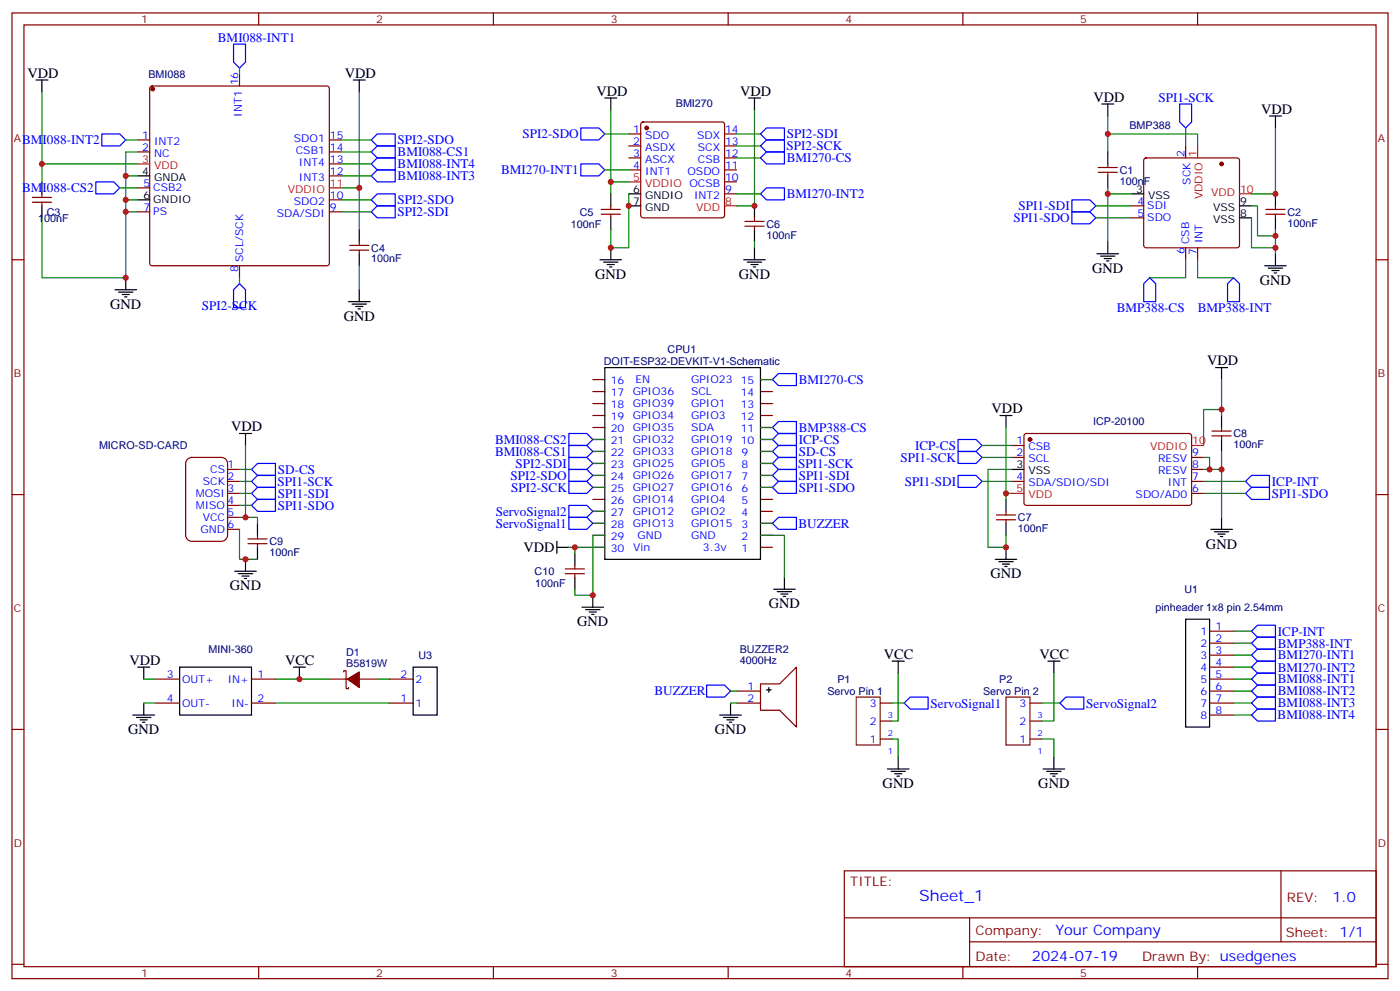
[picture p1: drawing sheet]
<svg xmlns="http://www.w3.org/2000/svg" width="412mm" height="292mm" viewBox="0 0 412 292" stroke-linecap="round" stroke-linejoin="round" font-family="sans-serif">
<g fill="none" stroke="#870000" stroke-width=".35">
<path d="M3.5 3.8h405.4v284.3h-405.4zM7.1 7.3h398.2v277.3h-398.2zM76.2 3.8v3.5M145.3 3.8v3.5M214.5 3.8v3.5M283.6 3.8v3.5M352.8 3.8v3.5M44.3 25.5l.5-.2h51.5l.5 .2 .2 .5v51.5l-.2 .5-.5 .2h-51.5l-.5-.2-.2-.5v-51.5zM70.6 21.8v3.5M185.2 39.4h3.5M189 36.1l.4-.2h23.3l.5 .2 .2 .5v26.8l-.2 .5-.5 .2h-23.3l-.5-.2-.2-.5v-26.8zM213.4 39.4h3.6"/>
<path d="M9.5 59.5h5.7M9.5 58.1h5.7M12.3 57.1v1M12.3 59.5v1.1M40.6 41.2h3.5M40.6 44.7h3.5M40.6 55.3h3.5M97 41.2h3.5M97 44.7h3.5M97 58.8h3.5M97 51.8h3.5M97 48.3h3.5"/>
<path d="M185.2 43h3.5M185.2 46.5h3.5M185.2 50h3.5M213.4 43h3.6M213.4 46.5h3.6M213.4 50h3.6M213.4 57.1h3.6M213.4 53.6h3.6M323.5 50.7h5.6M323.5 49.3h5.6M326.3 48.3v1M326.3 50.7v1.1"/>
<path d="M337.1 46.7l.5-.2h26.8l.5 .2 .2 .5v25l-.2 .5-.5 .3h-26.8l-.5-.3-.2-.5v-25zM349.2 43v3.5M3.5 76.5h3.6M40.6 62.4h3.5M70.6 78.2v3.6M97 62.4h3.5M103 73.7h5.7M103 72.2h5.7M105.8 71.2v1M105.8 73.7v1M177.1 63.1h5.6M177.1 61.7h5.6"/>
<path d="M179.9 60.6v1.1M179.9 63.1v1M219.4 66.6h5.7M219.4 65.2h5.7M222.2 64.1v1.1M222.2 66.6v1.1M333.4 60.6h3.5M333.4 64.1h3.5M349.2 73v3.5M352.8 73v3.5M372.9 63.1h5.6M372.9 61.7h5.6"/>
<path d="M375.7 60.6v1.1M375.7 63.1v1M405.3 76.5h3.6M174.6 111.8h3.6M174.6 115.3h3.6M174.6 118.8h3.6M224 111.8h3.5M224 115.3h3.5M224 118.8h3.5M55.3 135.2l1.1-.5h8.9a1.76 1.76 0 0 1 1.7 1.8v21.1a1.89 1.89 0 0 1-1.7 1.8h-8.9a1.89 1.89 0 0 1-1.7-1.8v-21.1zM67 138.2h3.6M174.6 122.3h3.6"/>
<path d="M174.6 125.9h3.6M174.6 129.4h3.6M174.6 132.9h3.6M174.6 136.5h3.6M174.6 140h3.6M224 122.3h3.5M224 125.9h3.5M224 129.4h3.5M224 132.9h3.5M224 136.5h3.5M224 140h3.5M298.1 131.2h3.5"/>
<path d="M298.1 134.7h3.5M301.9 127.8l.4-.2 48.3 .1 .4 .6-.1 20.1-.6 .4-48.2-.1-.5-.6v-19.8zM351 138.2h3.5M351 134.7h3.5M357 128.3h5.7M357 126.9h5.7M359.8 125.9v1M359.8 128.3v1.1M3.5 145.6h3.6M67 141.7h3.6M67 145.3h3.6M67 148.8h3.6"/>
<path d="M67 152.3h3.6M67 155.9h3.6M73 158.7h5.7M75.8 157.6v1.1M174.6 143.5h3.6M174.6 147h3.6M174.6 150.6h3.6M174.6 154.1h3.6M174.6 157.6h3.6M224 143.5h3.5M224 147h3.5M224 150.6h3.5"/>
<path d="M224 154.1h3.5M224 157.6h3.5M293.5 153h5.7M293.5 151.6h5.7M296.3 150.6v1M296.3 153v1.1M298.1 141.7h3.5M351 141.7h3.5M351 145.3h3.5M405.3 145.6h3.6M73 160.1h5.7M75.8 160.1v1"/>
<path d="M166.5 168.9h5.7M166.5 167.5h5.7M169.3 166.4v1.1M169.3 168.9v1.1M174.6 161.1h3.6M224 161.1h3.5M45.9 200h7M74.1 200h7M97 200h5.3M101.2 197.8v-.3h.8v5.3h.7v-.4M105.8 200h5.3M114.7 200h7"/>
<path d="M356.3 200h7.1M356.3 185.8h7.1M356.3 189.4h7.1M356.3 192.9h7.1M356.3 196.4h7.1M3.5 214.8h3.6M45.9 207h7M74.1 207h7M114.7 207h7M217 207h7M217 203.5h7M224 201.4h5.7l4.9-5v17.7l-4.9-5h-5.7z"/>
<path d="M259.3 217.6h3.5M259.3 212.3h3.5M259.3 207h3.5M303.4 217.6h3.5M303.4 212.3h3.5M303.4 207h3.5M356.3 207h7.1M356.3 203.5h7.1M356.3 210.5h7.1M405.3 214.8h3.6M248.7 256.4h156.6v28.2h-156.6zM377.3 256.4v20.9"/>
<path d="M248.7 270.2h156.5M285.6 277.3h119.6M285.6 270.2v14.2M3.5 283.9h3.6M76.2 284.6v3.5M145.3 284.6v3.5M214.5 284.6v3.5M283.6 284.6v3.5M352.8 284.6v3.5M405.3 283.9h3.6"/>
</g>
<g fill="#870000" stroke="#870000" stroke-width=".35">
<path d="M102.3 200l3.5-2.2v4.6z"/>
<circle cx="45" cy="26.2" r=".53"/>
<circle cx="359.8" cy="48.3" r=".53"/>
<circle cx="190.5" cy="37.7" r=".53"/>
<circle cx="303.4" cy="129.4" r=".53"/>
</g>
<path d="M40.6 48.3h3.5M97 55.3h3.5M185.2 53.6h3.5M352.8 43v3.5M365.1 57.1h3.6M213.4 60.6h3.6M351 131.2h3.5M298.1 145.3h3.5" fill="none" stroke="#f00" stroke-width=".35"/>
<g fill="none" stroke="#000" stroke-width=".35">
<path d="M10.6 23.6h3.5M12.3 23.6v3.5M104.1 23.6h3.5M105.8 23.6v3.5M178.2 28.9h3.5M179.9 28.9v3.5M220.5 28.9h3.5M222.2 28.9v3.5M324.6 30.6h3.5M326.3 30.6v3.5M373.9 34.1h3.6M375.7 34.1v3.6"/>
<path d="M12.3 53.6v3.5M40.6 51.8h3.5M40.6 58.8h3.5M179.9 57.1v3.5M185.2 57.1h3.5M326.3 44.7v3.6M326.3 51.8v3.5M333.4 57.1h3.5M375.7 57.1v3.5M12.3 60.6v3.5M105.8 67.7v3.5M105.8 74.7v3.5"/>
<path d="M176.7 76.5h6.4M177.8 77.2h4.2M178.9 77.9h2.1M179.6 78.6h.7M179.9 64.1v3.6M179.9 73v3.5M185.2 60.6h3.5M219.1 76.5h6.3M220.1 77.2h4.3M221.2 77.9h2.1M221.9 78.6h.7M222.2 60.6v3.5"/>
<path d="M222.2 67.7v3.5M222.2 73v3.5M323.1 74.7h6.4M324.2 75.4h4.2M325.3 76.1h2.1M326 76.8h.7M326.3 71.2v3.5M365.1 64.1h3.6M365.1 60.6h3.6M372.5 78.2h6.4M373.6 79h4.2M374.6 79.7h2.2"/>
<path d="M375.7 64.1v3.6M375.7 74.7v3.5M33.9 85.3h6.3M34.9 86h4.3M36 86.7h2.1M36.7 87.4h.7M37 81.8v3.5M102.7 88.8h6.3M103.7 89.5h4.2M104.8 90.2h2.1M105.5 90.9h.7M105.8 85.3v3.5"/>
<path d="M375.4 80.4h.7M178.2 108.2h45.8v56.5h-45.8zM358.1 108.2h3.5M359.8 108.2v3.6M70.6 127.6h3.5M72.3 127.6v3.6M294.6 122.3h3.5M296.3 122.3v3.6M298.1 138.2h3.5M359.8 122.3v3.6M359.8 129.4v3.5M75.8 154.1v3.5"/>
<path d="M164 159.4v3.5M296.3 147v3.6M296.3 154.1v3.5M356.7 155.9h6.3M357.7 156.6h4.2M358.8 157.3h2.1M359.5 158h.7M359.8 152.3v3.6M69.1 168.2h6.4M70.2 168.9h4.2M71.3 169.6h2.1M72 170.3h.7"/>
<path d="M72.3 164.7v3.5M75.8 161.1v3.6M164 161.1h3.6M169.3 162.9v3.5M169.3 170v3.5M171.4 178.8h6.4M172.5 179.5h4.2M174.6 175.3v3.5M227.9 173.5h6.3M229 174.2h4.2M230 174.9h2.1M230.7 175.6h.7"/>
<path d="M231.1 170v3.5M293.2 164.7h6.3M294.2 165.4h4.2M295.3 166.1h2.1M296 166.8h.7M296.3 161.1v3.6M40.6 196.4h3.5M42.3 196.4v3.6M52.9 196.4h21.2v14.1h-21.2zM86.4 196.4h3.6M88.2 196.4v3.6M121.7 196.4h7.1v14.1h-7.1z"/>
<path d="M173.6 180.2h2.1M174.3 180.9h.7M262.8 194.7h3.5M264.6 194.7v3.5M308.7 194.7h3.5M310.4 194.7v3.5M349.2 182.3h7.1v31.8h-7.1zM39.2 210.5h6.3M40.2 211.2h4.2M41.3 211.9h2.1M42 212.7h.7M42.3 207v3.5"/>
<path d="M212 210.5h6.4M213.1 211.2h4.2M214.1 211.9h2.2M214.8 212.7h.7M215.2 207v3.5M225.8 203.1h1.4M226.5 202.4v1.4M261.4 226.4h6.4M262.5 227.1h4.2M263.5 227.8h2.1M264.2 228.5h.7M264.6 222.9v3.5"/>
<path d="M307.3 226.4h6.3M308.3 227.1h4.3M309.4 227.8h2.1M310.1 228.5h.7M310.4 222.9v3.5"/>
</g>
<path d="M252.2 205.2h7.1v14.2h-7.1zM296.3 205.2h7.1v14.2h-7.1z" fill="none" stroke="#630" stroke-width=".35"/>
<g fill="none" stroke="#008700" stroke-width=".35">
<path d="M12.3 27.1v21.2M70.6 20v1.8M105.8 27.1v28.2M178.2 39.4h7M179.9 32.4v21.2h5.3M217 39.4h7M222.2 32.4v28.2h-5.2M326.3 34.1v5.3M349.2 37.7v5.3M375.7 37.7v19.4h-7M35.3 55.3h5.3M37 58.8h3.6"/>
<path d="M37 51.8h3.6M37 41.2h3.6M40.6 44.7h-3.6v17.7M40.6 48.3h-28.3v5.3M100.5 55.3h5.3v12.4M100.5 58.8h8.9M100.5 51.8h8.9M100.5 41.2h8.9M100.5 48.3h8.9M100.5 44.7h8.9M178.2 50h7M179.9 53.6v3.5"/>
<path d="M185.2 57.1v15.9h-5.3v-5.3M217 57.1h7M217 43h7M217 46.5h7M326.3 55.3v1.8h7.1M326.3 57.1v14.1M352.8 43v-3.6h-26.5v5.3M40.6 62.4h-3.6v19.4h-24.7v-17.7M100.5 62.4h8.9M105.8 78.2v7.1M222.2 71.2v1.8M322.8 60.6h10.6"/>
<path d="M322.8 64.1h10.6M349.2 76.5v5.3h-10.5M352.8 76.5v5.3h10.6M368.7 64.1v8.9h7M368.7 60.6h1.7v8.8h5.3M375.7 67.7v7M70.6 81.8v1.7M224 111.8h3.5M359.8 111.8v8.8M70.6 138.2h3.5M72.3 131.2v21.1h-1.7M174.6 129.4h3.6"/>
<path d="M174.6 132.9h3.6M174.6 136.5h3.6M174.6 140h3.6M224 129.4h3.5M224 132.9h3.5M224 136.5h3.5M224 140h3.5M224 125.9h3.5M289.3 131.2h8.8M289.3 134.7h8.8M296.3 125.9v19.4h1.8M298.1 138.2h-7.1v22.9h5.3v-3.5"/>
<path d="M354.5 138.2h5.3v14.1M354.5 134.7h1.8v3.5M359.8 122.3v-1.7h-5.3v10.6M359.8 132.9v5.3M70.6 155.9v8.8h5.2M70.6 141.7h3.5M70.6 145.3h3.5M70.6 148.8h3.5M72.3 152.3h3.5v1.8M174.6 150.6h3.6M174.6 154.1h3.6M174.6 143.5h3.6"/>
<path d="M178.2 157.6h-3.6v17.7h-5.3v-1.8M224 157.6h7.1v12.4M224 154.1h3.5M224 143.5h3.5M289.3 141.7h8.8M296.3 145.3v1.7M354.5 141.7h12.4M354.5 145.3h12.4M167.6 161.1h10.6M169.3 161.1v1.8M42.3 200h3.6M81.1 200h15.9"/>
<path d="M111.1 200h3.6M264.6 198.2v14.1h-1.8M310.4 198.2v14.1h-3.5M363.4 200h5.3M363.4 185.8h5.3M363.4 189.4h5.3M363.4 192.9h5.3M363.4 196.4h5.3M42.3 207h3.6M81.1 207h33.6M215.2 207h1.8M215.2 203.5h1.8"/>
<path d="M262.8 217.6h1.8v5.3M262.8 207h3.5M306.9 217.6h3.5v5.3M306.9 207h5.3M363.4 207h5.3M363.4 203.5h5.3M363.4 210.5h5.3"/>
</g>
<g fill="none" stroke="#00f" stroke-width=".35">
<path d="M68.8 13h3.5v5.3l-1.7 1.7-1.8-1.7zM30 39.4h5.3l1.7 1.8-1.7 1.8h-5.3zM171.1 37.7h5.3l1.8 1.7-1.8 1.8h-5.3zM224 39.4l1.8-1.7h5.3v3.5h-5.3zM347.5 30.6h3.5v5.3l-1.8 1.8-1.7-1.8zM28.2 53.6h5.3l1.8 1.7-1.8 1.8h-5.3zM109.4 48.3l1.7-1.8h5.3v3.5h-5.3zM109.4 51.8l1.7-1.8h5.3v3.6h-5.3zM109.4 44.7l1.7-1.7h5.3v3.5h-5.3zM109.4 41.2l1.7-1.8h5.3v3.6h-5.3zM111.1 57.1h5.3v3.5h-5.3l-1.7-1.8zM171.1 48.3h5.3l1.8 1.7-1.8 1.8h-5.3z"/>
<path d="M224 43l1.8-1.8h5.3v3.5h-5.3zM224 46.5l1.8-1.8h5.3v3.6h-5.3zM224 57.1l1.8-1.8h5.3v3.5h-5.3zM315.7 58.8h5.3l1.8 1.8-1.8 1.8h-5.3zM109.4 62.4l1.7-1.8h5.3v3.5h-5.3zM315.7 62.4h5.3l1.8 1.7-1.8 1.8h-5.3zM70.6 83.5l1.7 1.8v5.3h-3.5v-5.3zM338.7 81.8l1.7 1.7v5.3h-3.5v-5.3zM363.4 81.8l1.7 1.7v5.3h-3.5v-5.3zM227.5 111.8l1.8-1.8h5.3v3.5h-5.3zM74.1 138.2l1.7-1.7h5.3v3.5h-5.3zM167.6 131.2h5.3l1.7 1.7-1.7 1.8h-5.3z"/>
<path d="M167.6 127.6h5.3l1.7 1.8-1.7 1.8h-5.3zM167.6 134.7h5.3l1.7 1.8-1.7 1.7h-5.3zM167.6 138.2h5.3l1.7 1.8-1.7 1.7h-5.3zM227.5 136.5l1.8-1.8h5.3v3.5h-5.3zM227.5 129.4l1.8-1.8h5.3v3.6h-5.3zM227.5 132.9l1.8-1.7h5.3v3.5h-5.3zM227.5 125.9l1.8-1.8h5.3v3.5h-5.3zM227.5 140l1.8-1.8h5.3v3.5h-5.3zM282.2 129.4h5.3l1.8 1.8-1.8 1.7h-5.3zM282.2 132.9h5.3l1.8 1.8-1.8 1.8h-5.3zM282.2 140h5.3l1.8 1.7-1.8 1.8h-5.3zM74.1 141.7l1.7-1.7h5.3v3.5h-5.3z"/>
<path d="M74.1 145.3l1.7-1.8h5.3v3.5h-5.3zM74.1 148.8l1.7-1.8h5.3v3.6h-5.3zM167.6 148.8h5.3l1.7 1.8-1.7 1.7h-5.3zM167.6 152.3h5.3l1.7 1.8-1.7 1.8h-5.3zM167.6 141.7h5.3l1.7 1.8-1.7 1.8h-5.3zM227.5 154.1l1.8-1.8h5.3v3.6h-5.3zM229.3 141.7h5.3v3.6h-5.3l-1.8-1.8zM366.9 141.7l1.8-1.7h5.2v3.5h-5.2zM366.9 145.3l1.8-1.8h5.2v3.5h-5.2zM368.7 185.8l1.7-1.7h5.3v3.5h-5.3zM368.7 189.4l1.7-1.8h5.3v3.5h-5.3zM368.7 196.4l1.7-1.7h5.3v3.5h-5.3z"/>
<path d="M368.7 192.9l1.7-1.8h5.3v3.6h-5.3zM370.4 198.2h5.3v3.5h-5.3l-1.7-1.7zM208.1 201.7h5.3l1.8 1.8-1.8 1.7h-5.3zM266.3 207l1.8-1.8h5.3v3.6h-5.3zM312.2 207l1.8-1.8h5.3v3.6h-5.3zM368.7 203.5l1.7-1.8h5.3v3.5h-5.3zM368.7 207l1.7-1.8h5.3v3.6h-5.3zM370.4 208.8h5.3v3.5h-5.3l-1.7-1.8z"/>
</g>
<g fill="#c00">
<circle cx="326.3" cy="39.4" r=".88"/>
<circle cx="375.7" cy="73" r=".88"/>
<circle cx="375.7" cy="69.4" r=".88"/>
<circle cx="375.7" cy="57.1" r=".88"/>
<circle cx="326.3" cy="57.1" r=".88"/>
<circle cx="37" cy="62.4" r=".88"/>
<circle cx="37" cy="58.8" r=".88"/>
<circle cx="37" cy="51.8" r=".88"/>
<circle cx="37" cy="81.8" r=".88"/>
<circle cx="12.3" cy="48.3" r=".88"/>
<circle cx="105.8" cy="55.3" r=".88"/>
<circle cx="222.3" cy="60.6" r=".88"/>
<circle cx="185.2" cy="60.6" r=".88"/>
<circle cx="179.9" cy="53.6" r=".88"/>
<circle cx="179.9" cy="73" r=".88"/>
<circle cx="356.3" cy="138.2" r=".88"/>
<circle cx="296.3" cy="145.3" r=".88"/>
<circle cx="359.8" cy="120.6" r=".88"/>
<circle cx="359.8" cy="138.2" r=".88"/>
<circle cx="296.3" cy="161.1" r=".88"/>
<circle cx="88.2" cy="200" r=".88"/>
<circle cx="72.3" cy="164.7" r=".88"/>
<circle cx="72.3" cy="152.3" r=".88"/>
<circle cx="169.3" cy="161.1" r=".88"/>
<circle cx="174.6" cy="175.3" r=".88"/>
</g>
<text font-size="4.6" fill="#00f" x="270.8" y="265.4">Sheet_1</text>
<g font-size="4.2">
<text x="8.1" y="22.9">VDD</text>
<text x="101.6" y="22.9">VDD</text>
<text x="175.7" y="28.2">VDD</text>
<text x="218" y="28.2">VDD</text>
<text x="322.1" y="29.9">VDD</text>
<text x="371.5" y="33.4">VDD</text>
<text x="175.3" y="82.1">GND</text>
<text x="217.7" y="82.1">GND</text>
<text x="321.7" y="80.4">GND</text>
<text x="371.1" y="83.9">GND</text>
<text x="32.5" y="90.9">GND</text>
<text x="101.2" y="94.5">GND</text>
<text x="355.6" y="107.5">VDD</text>
<text x="292.1" y="121.6">VDD</text>
<text x="68.1" y="126.9">VDD</text>
<text x="355.2" y="161.5">GND</text>
<text x="154.2" y="162.6">VDD</text>
<text x="67.7" y="173.8">GND</text>
<text x="291.7" y="170.3">GND</text>
<text x="226.5" y="179.1">GND</text>
<text x="170" y="184.4">GND</text>
<text x="38.1" y="195.7">VDD</text>
<text x="84" y="195.7">VCC</text>
<text x="260.3" y="194">VCC</text>
<text x="306.2" y="194">VCC</text>
<text x="37.7" y="216.2">GND</text>
<text x="210.6" y="216.2">GND</text>
<text x="260" y="232.1">GND</text>
<text x="305.9" y="232.1">GND</text>
</g>
<g font-size="4.2" fill="#00f">
<text x="392.5" y="265.7">1.0</text>
<text x="310.9" y="275.2">Your Company</text>
<text x="304" y="283">2024-07-19</text>
</g>
<g font-size="3.9" fill="#00f">
<text x="64.2" y="12.5">BMI088-INT1</text>
<text x="341.3" y="30.1">SPI1-SCK</text>
<text x="153.9" y="40.7">SPI2-SDO</text>
<text x="231.8" y="40.7">SPI2-SDI</text>
<text x="6.5" y="42.4">BMI088-INT2</text>
<text x="117.1" y="46">BMI088-CS1</text>
<text x="117.1" y="42.5">SPI2-SDO</text>
<text x="231.7" y="44.2">SPI2-SCK</text>
<text x="231.8" y="47.7">BMI270-CS</text>
<text x="117.1" y="49.6">BMI088-INT4</text>
<text x="117.1" y="53.1">BMI088-INT3</text>
<text x="147.6" y="51.3">BMI270-INT1</text>
<text x="6.5" y="56.6">BMI088-CS2</text>
<text x="231.8" y="58.3">BMI270-INT2</text>
<text x="117.1" y="60.2">SPI2-SDO</text>
<text x="117.1" y="63.7">SPI2-SDI</text>
<text x="298.5" y="65.4">SPI1-SDO</text>
<text x="300.1" y="61.8">SPI1-SDI</text>
<text x="59.5" y="91.3">SPI2-SCK</text>
<text x="328.9" y="91.9">BMP388-CS</text>
<text x="352.8" y="91.9">BMP388-INT</text>
<text x="235.3" y="113.2">BMI270-CS</text>
<text x="145.8" y="130.6">BMI088-CS2</text>
<text x="235.3" y="130.7">ICP-CS</text>
<text x="235.3" y="127.3">BMP388-CS</text>
<text x="145.8" y="134.2">BMI088-CS1</text>
<text x="151.9" y="137.7">SPI2-SDI</text>
<text x="235.1" y="137.9">SPI1-SCK</text>
<text x="235.3" y="134.3">SD-CS</text>
<text x="265.3" y="135.9">SPI1-SCK</text>
<text x="269.6" y="132.4">ICP-CS</text>
<text x="81.8" y="143">SPI1-SCK</text>
<text x="81.8" y="139.5">SD-CS</text>
<text x="150.4" y="141.2">SPI2-SDO</text>
<text x="235.3" y="141.3">SPI1-SDI</text>
<text x="266.5" y="143">SPI1-SDI</text>
<text x="374.6" y="143.1">ICP-INT</text>
<text x="81.8" y="146.5">SPI1-SDI</text>
<text x="150.6" y="144.8">SPI2-SCK</text>
<text x="235.3" y="144.9">SPI1-SDO</text>
<text x="374.6" y="146.5">SPI1-SDO</text>
<text x="81.8" y="150.1">SPI1-SDO</text>
<text x="146" y="151.8">ServoSignal2</text>
<text x="146" y="155.3">ServoSignal1</text>
<text x="235.2" y="155.4">BUZZER</text>
<text x="376.4" y="187.2">ICP-INT</text>
<text x="376.4" y="190.8">BMP388-INT</text>
<text x="376.4" y="197.8">BMI270-INT2</text>
<text x="376.4" y="194.1">BMI270-INT1</text>
<text x="376.4" y="201.2">BMI088-INT1</text>
<text x="192.8" y="204.7">BUZZER</text>
<text x="274.1" y="208.3">ServoSignal1</text>
<text x="320" y="208.3">ServoSignal2</text>
<text x="376.4" y="204.7">BMI088-INT2</text>
<text x="376.4" y="208.2">BMI088-INT3</text>
<text x="376.4" y="211.7">BMI088-INT4</text>
</g>
<g font-size="3.9" fill="#800">
<text x="250.5" y="261">TITLE:</text>
<text x="379.1" y="265.7">REV:</text>
<text x="287.4" y="275.2">Company:</text>
<text x="378.7" y="275.8">Sheet: 1/1</text>
<text x="287.4" y="282.9">Date:</text>
<text x="336.4" y="282.9">Drawn By: usedgenes</text>
</g>
<g font-size="3.2" fill="#800">
<text x="41.6" y="6.8">1</text>
<text x="110.8" y="6.8">2</text>
<text x="179.9" y="6.8">3</text>
<text x="249.1" y="6.8">4</text>
<text x="318.2" y="6.8">5</text>
<text x="4.1" y="41.9">A</text>
<text x="405.9" y="41.9">A</text>
<text x="4.1" y="111.1">B</text>
<text x="405.9" y="111.1">B</text>
<text x="4.1" y="180.2">C</text>
<text x="405.9" y="180.2">C</text>
<text x="4.1" y="249.3">D</text>
<text x="405.9" y="249.3">D</text>
<text x="41.6" y="287.6">1</text>
<text x="110.8" y="287.6">2</text>
<text x="179.9" y="287.6">3</text>
<text x="249.1" y="287.6">4</text>
<text x="318.2" y="287.6">5</text>
</g>
<g font-size="3.2" fill="#000080">
<text x="43.7" y="22.9">BMI088</text>
<text x="199.1" y="31.6">BMI270</text>
<text x="332.7" y="38">BMP388</text>
<text x="329.8" y="51.2">C1</text>
<text x="329.8" y="54.4">100nF</text>
<text x="11.2" y="65.3">100nF</text>
<text x="13.8" y="63.5">C3</text>
<text x="170.8" y="63.5">C5</text>
<text x="379.2" y="63.5">C2</text>
<text x="168.2" y="67">100nF</text>
<text x="225.8" y="70.2">100nF</text>
<text x="225.8" y="67">C6</text>
<text x="379.2" y="66.7">100nF</text>
<text x="109.4" y="77.3">100nF</text>
<text x="109.4" y="74.1">C4</text>
<text x="177.9" y="107.6">DOIT-ESP32-DEVKIT-V1-Schematic</text>
<text x="196.7" y="104">CPU1</text>
<text x="322" y="125.3">ICP-20100</text>
<text x="363.4" y="132">100nF</text>
<text x="363.4" y="128.8">C8</text>
<text x="29.2" y="132.3">MICRO-SD-CARD</text>
<text x="299.9" y="153.5">C7</text>
<text x="79.4" y="160.5">C9</text>
<text x="299.9" y="156.7">100nF</text>
<text x="79.4" y="163.7">100nF</text>
<text x="157.5" y="169.3">C10</text>
<text x="157.6" y="172.9">100nF</text>
<text x="340.3" y="179.9">pinheader 1x8 pin 2.54mm</text>
<text x="348.9" y="174.6">U1</text>
<text x="61.4" y="192.2">MINI-360</text>
<text x="102" y="196.4">B5819W</text>
<text x="102" y="193.3">D1</text>
<text x="123.3" y="194">U3</text>
<text x="217.9" y="195.4">4000Hz</text>
<text x="217.9" y="192.2">BUZZER2</text>
<text x="246.7" y="201.1">P1</text>
<text x="294.3" y="201.1">P2</text>
<text x="243.7" y="204.6">Servo Pin 1</text>
<text x="289.6" y="204.6">Servo Pin 2</text>
</g>
<g font-size="3.2" fill="#00f">
<text x="70.2" y="25.2" transform="rotate(-90 70.2 25.2)">16</text>
<text x="71.3" y="34.3" transform="rotate(-90 71.3 34.3)">INT1</text>
<text x="41.9" y="40.9">1</text>
<text x="86.6" y="41.9">SDO1</text>
<text x="97.2" y="40.9">15</text>
<text x="186.5" y="39.1">1</text>
<text x="190" y="40.9">SDO</text>
<text x="205.3" y="40.9">SDX</text>
<text x="213.6" y="39.1">14</text>
<text x="41.9" y="44.4">2</text>
<text x="45.4" y="42.6">INT2</text>
<text x="45.4" y="46.1">NC</text>
<text x="87.1" y="45.4">CSB1</text>
<text x="97.2" y="47.9">13</text>
<text x="97.2" y="44.4">14</text>
<text x="186.5" y="42.6">2</text>
<text x="186.5" y="46.1">3</text>
<text x="190" y="44.4">ASDX</text>
<text x="190" y="47.9">ASCX</text>
<text x="205.6" y="47.9">CSB</text>
<text x="205.6" y="44.4">SCX</text>
<text x="213.6" y="46.1">12</text>
<text x="213.6" y="42.6">13</text>
<text x="348.9" y="46.3" transform="rotate(-90 348.9 46.3)">2</text>
<text x="88" y="53.2">INT3</text>
<text x="88" y="49">INT4</text>
<text x="97.2" y="51.4">12</text>
<text x="186.5" y="49.7">4</text>
<text x="190" y="51.4">INT1</text>
<text x="202.5" y="51.4">OSDO</text>
<text x="213.6" y="53.2">10</text>
<text x="213.6" y="49.7">11</text>
<text x="42.3" y="55">5</text>
<text x="45.2" y="56.4">CSB2</text>
<text x="97.2" y="58.5">10</text>
<text x="204.4" y="58.5">INT2</text>
<text x="213.6" y="56.7">9</text>
<text x="350.7" y="54.4" transform="rotate(-90 350.7 54.4)">SCK</text>
<text x="42.3" y="62">7</text>
<text x="45.2" y="63.4">PS</text>
<text x="81.5" y="63.8">SDA/SDI</text>
<text x="86.6" y="60.3">SDO2</text>
<text x="97.2" y="62">9</text>
<text x="335.1" y="60.3">4</text>
<text x="335.1" y="63.8">5</text>
<text x="338" y="61.7">SDI</text>
<text x="338" y="65.2">SDO</text>
<text x="350.3" y="71.9" transform="rotate(-90 350.3 71.9)">CSB</text>
<text x="354.2" y="71.6" transform="rotate(-90 354.2 71.6)">INT</text>
<text x="71.6" y="77.2" transform="rotate(-90 71.6 77.2)">SCL/SCK</text>
<text x="348.9" y="74.8" transform="rotate(-90 348.9 74.8)">6</text>
<text x="352.4" y="75.1" transform="rotate(-90 352.4 75.1)">7</text>
<text x="70.2" y="80.1" transform="rotate(-90 70.2 80.1)">8</text>
<text x="179.9" y="113.2">16</text>
<text x="187.2" y="112.8">EN</text>
<text x="203.6" y="112.8">GPIO23</text>
<text x="218.2" y="113.2">15</text>
<text x="179.9" y="116.7">17</text>
<text x="186.4" y="116.3">GPIO36</text>
<text x="186.4" y="119.9">GPIO39</text>
<text x="203.6" y="116.3">SCL</text>
<text x="203.6" y="119.9">GPIO1</text>
<text x="218.2" y="116.7">14</text>
<text x="179.9" y="120.2">18</text>
<text x="179.9" y="123.8">19</text>
<text x="186.4" y="123.4">GPIO34</text>
<text x="203.6" y="123.4">GPIO3</text>
<text x="218.2" y="120.2">13</text>
<text x="218.2" y="123.8">12</text>
<text x="179.9" y="127.3">20</text>
<text x="179.9" y="130.8">21</text>
<text x="186.4" y="126.9">GPIO35</text>
<text x="186.4" y="130.5">GPIO32</text>
<text x="203.6" y="126.9">SDA</text>
<text x="203.6" y="130.5">GPIO19</text>
<text x="218.2" y="127.3">11</text>
<text x="218.2" y="130.8">10</text>
<text x="299.4" y="130.8">1</text>
<text x="67" y="137.9">1</text>
<text x="179.9" y="134.3">22</text>
<text x="179.9" y="137.9">23</text>
<text x="186.4" y="134">GPIO33</text>
<text x="186.4" y="137.5">GPIO25</text>
<text x="203.6" y="134">GPIO18</text>
<text x="203.6" y="137.5">GPIO5</text>
<text x="218.5" y="134.3">9</text>
<text x="218.5" y="137.9">8</text>
<text x="299.4" y="134.3">2</text>
<text x="302.9" y="132.6">CSB</text>
<text x="302.9" y="136.1">SCL</text>
<text x="341.2" y="136.1">RESV</text>
<text x="351.2" y="137.9">8</text>
<text x="351.2" y="134.3">9</text>
<text x="59.7" y="142.8">SCK</text>
<text x="61.9" y="139.3">CS</text>
<text x="67" y="141.4">2</text>
<text x="179.9" y="141.4">24</text>
<text x="186.4" y="141">GPIO26</text>
<text x="203.6" y="141">GPIO17</text>
<text x="218.5" y="141.4">7</text>
<text x="299.4" y="141.4">4</text>
<text x="302.9" y="143.2">SDA/SDIO/SDI</text>
<text x="341.2" y="139.6">RESV</text>
<text x="344" y="143.2">INT</text>
<text x="351.2" y="141.4">7</text>
<text x="57.6" y="146.3">MOSI</text>
<text x="57.6" y="149.9">MISO</text>
<text x="67" y="144.9">3</text>
<text x="67" y="148.4">4</text>
<text x="179.9" y="144.9">25</text>
<text x="179.9" y="148.4">26</text>
<text x="186.4" y="144.6">GPIO27</text>
<text x="186.4" y="148.1">GPIO14</text>
<text x="203.6" y="144.6">GPIO16</text>
<text x="203.6" y="148.1">GPIO4</text>
<text x="218.5" y="144.9">6</text>
<text x="218.5" y="148.4">5</text>
<text x="334.5" y="146.7">SDO/AD0</text>
<text x="351.2" y="144.9">6</text>
<text x="59.7" y="153.4">VCC</text>
<text x="67" y="152">5</text>
<text x="67" y="155.5">6</text>
<text x="179.9" y="152">27</text>
<text x="179.9" y="155.5">28</text>
<text x="186.4" y="151.6">GPIO12</text>
<text x="186.4" y="155.2">GPIO13</text>
<text x="203.6" y="151.6">GPIO2</text>
<text x="203.6" y="155.2">GPIO15</text>
<text x="218.5" y="152">4</text>
<text x="218.5" y="155.5">3</text>
<text x="59" y="156.9">GND</text>
<text x="179.9" y="159">29</text>
<text x="187.8" y="158.7">GND</text>
<text x="203.6" y="158.7">GND</text>
<text x="218.5" y="159">2</text>
<text x="179.9" y="162.6">30</text>
<text x="186.5" y="162.2">Vin</text>
<text x="207.1" y="162.2">3.3v</text>
<text x="218.5" y="162.6">1</text>
<text x="358.1" y="185.5">1</text>
<text x="353.6" y="186.9">1</text>
<text x="353.6" y="190.4">2</text>
<text x="358.1" y="189">2</text>
<text x="353.6" y="194">3</text>
<text x="353.6" y="197.5">4</text>
<text x="358.1" y="192.5">3</text>
<text x="358.1" y="196.1">4</text>
<text x="49.1" y="199.6">3</text>
<text x="53.6" y="201">OUT+</text>
<text x="67.1" y="201">IN+</text>
<text x="75.8" y="199.6">1</text>
<text x="117.9" y="199.6">2</text>
<text x="122.4" y="201">2</text>
<text x="220.2" y="203.1">1</text>
<text x="353.6" y="201">5</text>
<text x="358.1" y="199.6">5</text>
<text x="358.1" y="203.1">6</text>
<text x="49.1" y="206.7">4</text>
<text x="53.6" y="208.1">OUT-</text>
<text x="68.2" y="208.1">IN-</text>
<text x="75.8" y="206.7">2</text>
<text x="117.9" y="206.7">1</text>
<text x="122.4" y="208.1">1</text>
<text x="220.2" y="206.7">2</text>
<text x="256.2" y="208.1">3</text>
<text x="300.3" y="208.1">3</text>
<text x="353.6" y="204.5">6</text>
<text x="353.6" y="208.1">7</text>
<text x="358.1" y="206.7">7</text>
<text x="256.2" y="213.4">2</text>
<text x="300.3" y="213.4">2</text>
<text x="353.6" y="211.6">8</text>
<text x="358.1" y="210.2">8</text>
<text x="256.2" y="218.7">1</text>
<text x="300.3" y="218.7">1</text>
</g>
<g font-size="3.2" fill="#f00">
<text x="41.9" y="47.9">3</text>
<text x="352.4" y="46.3" transform="rotate(-90 352.4 46.3)">1</text>
<text x="45.4" y="49.7">VDD</text>
<text x="186.5" y="53.2">5</text>
<text x="84.8" y="56.7">VDDIO</text>
<text x="97.2" y="55">11</text>
<text x="190" y="55">VDDIO OCSB</text>
<text x="354.2" y="58.7" transform="rotate(-90 354.2 58.7)">VDDIO</text>
<text x="356.8" y="57.8">VDD</text>
<text x="365.3" y="56.7">10</text>
<text x="205.1" y="62">VDD</text>
<text x="213.6" y="60.3">8</text>
<text x="351.2" y="130.8">10</text>
<text x="338.8" y="132.6">VDDIO</text>
<text x="299.4" y="144.9">5</text>
<text x="302.9" y="146.7">VDD</text>
</g>
<g font-size="3.2">
<text x="41.9" y="51.4">4</text>
<text x="45.4" y="53.2">GNDA</text>
<text x="42.3" y="58.5">6</text>
<text x="45.2" y="59.9">GNDIO</text>
<text x="186.5" y="56.7">6</text>
<text x="190" y="58.5">GNDIO</text>
<text x="334.7" y="56.7">3</text>
<text x="338.2" y="58.5">VSS</text>
<text x="186.5" y="60.3">7</text>
<text x="190" y="62">GND</text>
<text x="357.3" y="65.5">VSS</text>
<text x="357.3" y="62">VSS</text>
<text x="365.3" y="63.8">8</text>
<text x="365.3" y="60.3">9</text>
<text x="299.4" y="137.9">3</text>
<text x="302.9" y="139.6">VSS</text>
</g>
<g font-size="2.5" fill="#00f">
<text x="261.5" y="211.3">3</text>
<text x="305.6" y="211.3">3</text>
<text x="261.5" y="221.9">1</text>
<text x="261.5" y="216.6">2</text>
<text x="305.6" y="221.9">1</text>
<text x="305.6" y="216.6">2</text>
</g>
</svg>
